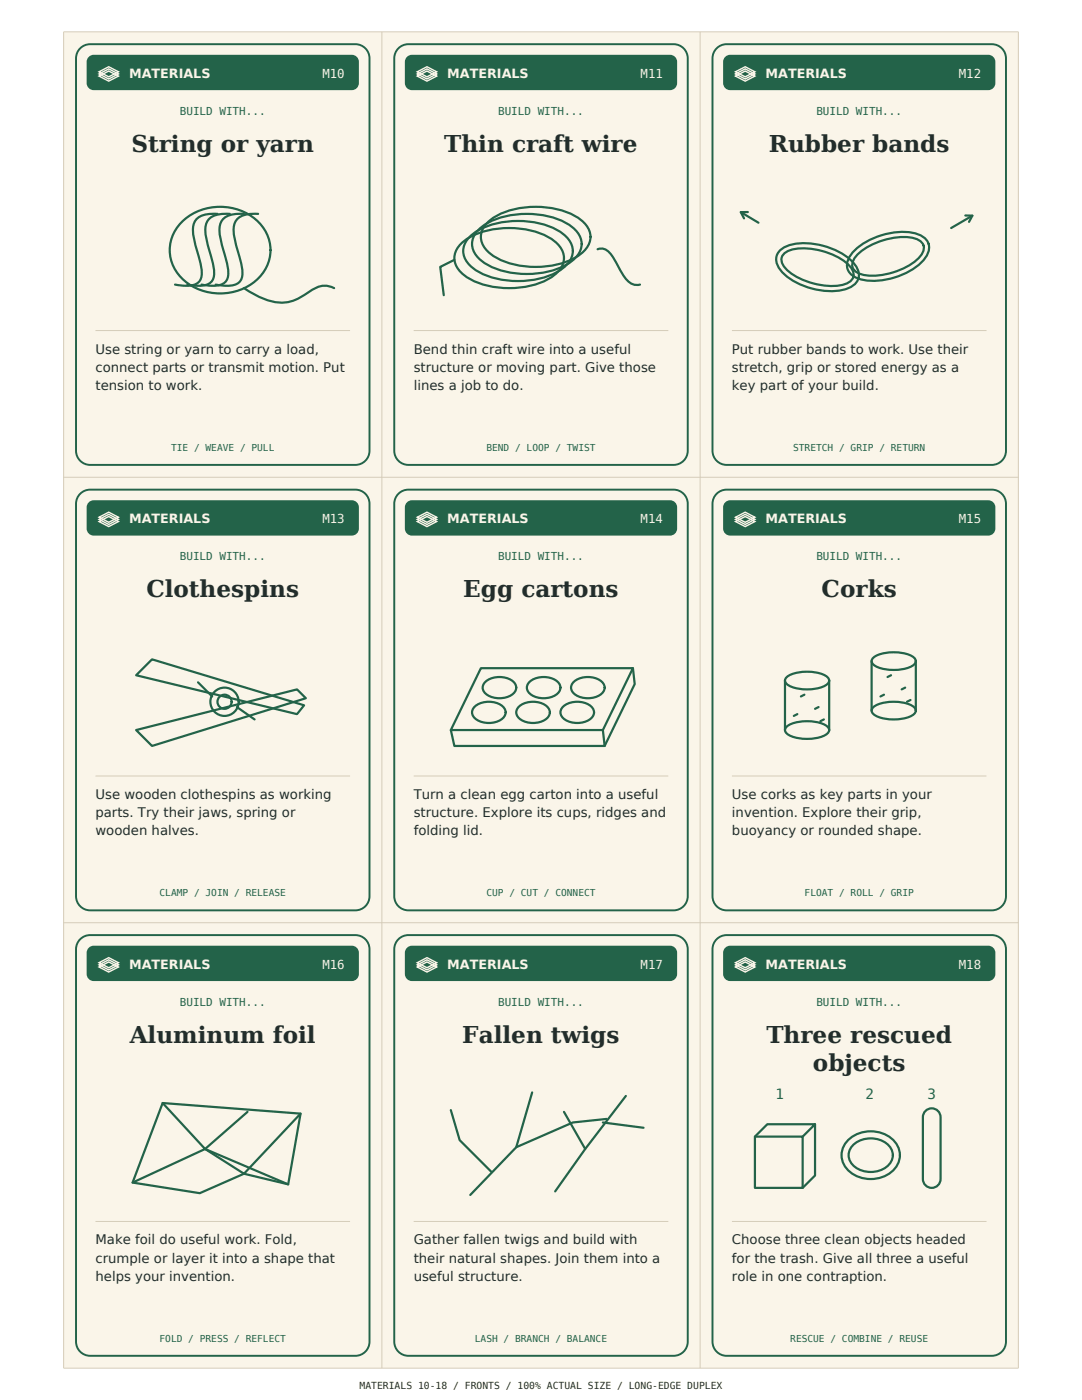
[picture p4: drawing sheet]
<svg xmlns="http://www.w3.org/2000/svg" width="216mm" height="279mm" viewBox="0 0 216 279" stroke-linecap="round" stroke-linejoin="round" font-family="sans-serif">
<path d="M12.7 6.4h63.5v88.8h-63.5z" fill-rule="evenodd" fill="#faf5e9"/>
<path d="M16.2 9.4l1.1-.5 .7-.1h52.9a2.82 2.82 0 0 1 2.8 2.8v78.4a2.82 2.82 0 0 1-2.8 2.8h-52.9a2.82 2.82 0 0 1-2.8-2.8v-78.4a2.82 2.82 0 0 1 1-2.2z" fill="none" stroke="#236349" stroke-width=".39"/>
<path d="M17.9 11.2l.8-.3h51.5a1.41 1.41 0 0 1 1.4 1.4v4.3a1.41 1.41 0 0 1-1.4 1.4h-51.5a1.41 1.41 0 0 1-1.4-1.4v-4.3l.1-.4z" fill-rule="evenodd" fill="#236349"/>
<path d="M19.8 14.3l1.9-1 1.9 1-1.9 1zM19.8 14.8l1.9-1.1 1.9 1.1-1.9 1zM19.8 15.2l1.9-1 1.9 1-1.9 1z" fill="none" stroke="#faf5e9" stroke-width=".28"/>
<path d="M36.4 44.2a11 11 0 0 1 16.4 1.7 7.9 7.9 0 0 1-3.1 11.1 11 11 0 0 1-14.7-3 7.7 7.7 0 0 1 1.4-9.8zM43.4 42.7a4.9 4.9 0 0 0-4.3 1.2 4.2 4.2 0 0 0-.5 3.3l1.1 4.3a7.2 7.2 0 0 1 .3 4.4 3.2 3.2 0 0 1-3.4 1.1l-1.7-.2M45.9 42.7a4.9 4.9 0 0 0-4.3 1.2 4.2 4.2 0 0 0-.5 3.3l1.1 4.3a7.2 7.2 0 0 1 .2 4.4 3.2 3.2 0 0 1-3.4 1.1l-1.6-.2M48.7 42.7a4.9 4.9 0 0 0-4.3 1.2 4.2 4.2 0 0 0-.5 3.3l1.1 4.3a7.2 7.2 0 0 1 .3 4.4 3.2 3.2 0 0 1-3.4 1.1l-1.7-.2M48.7 57.5a14.2 14.2 0 0 0 7.8 2.9 10.2 10.2 0 0 0 5.3-2.3 4.3 4.3 0 0 1 4.9-.6M51.5 42.7a4.9 4.9 0 0 0-4.3 1.2 4.2 4.2 0 0 0-.5 3.3l1.1 4.3a7.2 7.2 0 0 1 .3 4.4 3.2 3.2 0 0 1-3.4 1.1l-1.7-.2" fill="none" stroke="#236349" stroke-width=".44"/>
<path d="M19 66h50.8" fill="none" stroke="#d5ccb9" stroke-width=".2"/>
<path d="M76.2 6.4h63.5v88.8h-63.5z" fill-rule="evenodd" fill="#faf5e9"/>
<path d="M79.7 9.4l1.1-.5 .7-.1h52.9a2.82 2.82 0 0 1 2.8 2.8v78.4a2.82 2.82 0 0 1-2.8 2.8h-52.9a2.82 2.82 0 0 1-2.8-2.8v-78.4a2.82 2.82 0 0 1 1-2.2z" fill="none" stroke="#236349" stroke-width=".39"/>
<path d="M81.4 11.2l.8-.3h51.5a1.41 1.41 0 0 1 1.4 1.4v4.3a1.41 1.41 0 0 1-1.4 1.4h-51.5a1.41 1.41 0 0 1-1.4-1.4v-4.3l.1-.4z" fill-rule="evenodd" fill="#236349"/>
<path d="M83.3 14.3l1.9-1 1.9 1-1.9 1zM83.3 14.8l1.9-1.1 1.9 1.1-1.9 1zM83.3 15.2l1.9-1 1.9 1-1.9 1z" fill="none" stroke="#faf5e9" stroke-width=".28"/>
<path d="M90.7 51.9l-2.9 1.4 .7 5.6M92.2 48.5a14.8 14.8 0 0 1 10.9-2.9 12.2 12.2 0 0 1 8.6 3.6 3.7 3.7 0 0 1-.7 5.3 14.8 14.8 0 0 1-10.9 2.9 12.2 12.2 0 0 1-8.6-3.6 3.7 3.7 0 0 1 .7-5.3zM93.9 47.1a14.8 14.8 0 0 1 10.9-2.9 12.2 12.2 0 0 1 8.6 3.6 3.7 3.7 0 0 1-.6 5.3 14.8 14.8 0 0 1-10.9 2.9 12.2 12.2 0 0 1-8.6-3.6 3.7 3.7 0 0 1 .6-5.3zM95.7 45.7a14.8 14.8 0 0 1 10.9-3 12.2 12.2 0 0 1 8.6 3.6 3.7 3.7 0 0 1-.6 5.4 14.8 14.8 0 0 1-11 2.9 12.2 12.2 0 0 1-8.5-3.6 3.7 3.7 0 0 1 .6-5.3zM97.4 44.2a14.8 14.8 0 0 1 11-2.9 12.2 12.2 0 0 1 8.6 3.6 3.7 3.7 0 0 1-.7 5.4 14.8 14.8 0 0 1-10.9 2.9 12.2 12.2 0 0 1-8.6-3.6 3.7 3.7 0 0 1 .6-5.4zM119.2 49.7a2.32 2.32 0 0 1 2.8 1.2l1.1 1.8a10.5 10.5 0 0 0 2.9 3.9l.8 .3 .9-.1" fill="none" stroke="#236349" stroke-width=".44"/>
<path d="M82.5 66h50.8" fill="none" stroke="#d5ccb9" stroke-width=".2"/>
<path d="M139.7 6.4h63.5v88.8h-63.5z" fill-rule="evenodd" fill="#faf5e9"/>
<path d="M143.2 9.4l1.1-.5 .7-.1h52.9a2.82 2.82 0 0 1 2.8 2.8v78.4a2.82 2.82 0 0 1-2.8 2.8h-52.9a2.82 2.82 0 0 1-2.8-2.8v-78.4a2.82 2.82 0 0 1 1-2.2z" fill="none" stroke="#236349" stroke-width=".39"/>
<path d="M144.9 11.2l.8-.3h51.5a1.41 1.41 0 0 1 1.4 1.4v4.3a1.41 1.41 0 0 1-1.4 1.4h-51.5a1.41 1.41 0 0 1-1.4-1.4v-4.3l.1-.4z" fill-rule="evenodd" fill="#236349"/>
<path d="M146.8 14.3l1.9-1 1.9 1-1.9 1zM146.8 14.8l1.9-1.1 1.9 1.1-1.9 1zM146.8 15.2l1.9-1 1.9 1-1.9 1z" fill="none" stroke="#faf5e9" stroke-width=".28"/>
<path d="M147.8 42.3l3.5 2.2M149.2 42.3h-1.4l.7 1.3M155.6 50a8.8 8.8 0 0 1 7.5-1.2 12.5 12.5 0 0 1 7.5 4 2.8 2.8 0 0 1-1.2 4.7 13.6 13.6 0 0 1-11.7-1.8 5.4 5.4 0 0 1-2.8-3.9l.1-.7zM156.6 50.5a9.3 9.3 0 0 1 7.4-.4 9.3 9.3 0 0 1 6.2 4 2.02 2.02 0 0 1-1.8 2.7 13.7 13.7 0 0 1-11.6-3.1 2.02 2.02 0 0 1-.2-3.2zM170.2 50.3a14.2 14.2 0 0 1 12.3-3.8 3.1 3.1 0 0 1 2.8 3.5 8.8 8.8 0 0 1-5.6 5 12.5 12.5 0 0 1-8.6 .5 2.8 2.8 0 0 1-1.4-4.6zM170.9 51a13.7 13.7 0 0 1 11.4-3.5 2.09 2.09 0 0 1 2 1.5 2.09 2.09 0 0 1-.8 2.3 13.7 13.7 0 0 1-11.4 3.5 2.09 2.09 0 0 1-2-1.5 2.09 2.09 0 0 1 .8-2.3zM192.6 43h1.4l-.6 1.3M194 43l-4.2 2.5" fill="none" stroke="#236349" stroke-width=".44"/>
<path d="M146 66h50.8" fill="none" stroke="#d5ccb9" stroke-width=".2"/>
<path d="M12.7 95.2h63.5v88.9h-63.5z" fill-rule="evenodd" fill="#faf5e9"/>
<path d="M16.2 98.3l1.1-.5 .7-.1h52.9a2.82 2.82 0 0 1 2.8 2.8v78.4a2.82 2.82 0 0 1-2.8 2.8h-52.9a2.82 2.82 0 0 1-2.8-2.8v-78.4a2.82 2.82 0 0 1 1-2.2z" fill="none" stroke="#236349" stroke-width=".39"/>
<path d="M17.9 100.1l.8-.3h51.5a1.41 1.41 0 0 1 1.4 1.4v4.3a1.41 1.41 0 0 1-1.4 1.4h-51.5a1.41 1.41 0 0 1-1.4-1.4v-4.3l.1-.4z" fill-rule="evenodd" fill="#236349"/>
<path d="M19.8 103.2l1.9-1 1.9 1-1.9 1zM19.8 103.7l1.9-1.1 1.9 1.1-1.9 1zM19.8 104.1l1.9-1 1.9 1-1.9 1z" fill="none" stroke="#faf5e9" stroke-width=".28"/>
<g fill="none" stroke="#236349" stroke-width=".44">
<path d="M30.3 131.6l30.4 9.2-1.4 1.7-32.1-7.7zM39.5 136.2l2.8 2.8M27.2 145.7l32.1-8.1 1.7 1.7-30.7 9.6zM47.3 141.1l3.5 2.5"/>
<circle cx="44.8" cy="140.1" r="2.82"/>
<circle cx="44.8" cy="140.1" r="1.41"/>
</g>
<path d="M19 154.9h50.8" fill="none" stroke="#d5ccb9" stroke-width=".2"/>
<path d="M76.2 95.2h63.5v88.9h-63.5z" fill-rule="evenodd" fill="#faf5e9"/>
<path d="M79.7 98.3l1.1-.5 .7-.1h52.9a2.82 2.82 0 0 1 2.8 2.8v78.4a2.82 2.82 0 0 1-2.8 2.8h-52.9a2.82 2.82 0 0 1-2.8-2.8v-78.4a2.82 2.82 0 0 1 1-2.2z" fill="none" stroke="#236349" stroke-width=".39"/>
<path d="M81.4 100.1l.8-.3h51.5a1.41 1.41 0 0 1 1.4 1.4v4.3a1.41 1.41 0 0 1-1.4 1.4h-51.5a1.41 1.41 0 0 1-1.4-1.4v-4.3l.1-.4z" fill-rule="evenodd" fill="#236349"/>
<path d="M83.3 103.2l1.9-1 1.9 1-1.9 1zM83.3 103.7l1.9-1.1 1.9 1.1-1.9 1zM83.3 104.1l1.9-1 1.9 1-1.9 1z" fill="none" stroke="#faf5e9" stroke-width=".28"/>
<path d="M96 133.3h30.3l-6 12.4h-30.3zM96.6 136.3a4.4 4.4 0 0 1 6.1 0 1.67 1.67 0 0 1-.9 2.6 4.5 4.5 0 0 1-5.2-.7 1.44 1.44 0 0 1 0-1.9zM105.5 136.3a4.4 4.4 0 0 1 6 0 1.67 1.67 0 0 1-.9 2.6 4.5 4.5 0 0 1-5.1-.7 1.44 1.44 0 0 1 0-1.9zM114.3 136.3a4.4 4.4 0 0 1 6 0 1.67 1.67 0 0 1-.9 2.6 4.5 4.5 0 0 1-5.1-.7 1.44 1.44 0 0 1 0-1.9zM126.3 133.3l.3 3.2-6 12.4M90 145.7l.7 3.2h29.9l-.3-3.2M94.5 141.2a4.4 4.4 0 0 1 6.1 0 1.67 1.67 0 0 1-1 2.6 4.5 4.5 0 0 1-5.1-.7 1.44 1.44 0 0 1 0-1.9zM103.4 141.2a4.4 4.4 0 0 1 6 0 1.67 1.67 0 0 1-.9 2.6 4.5 4.5 0 0 1-5.1-.7 1.44 1.44 0 0 1 0-1.9zM112.2 141.2a4.4 4.4 0 0 1 6 0 1.67 1.67 0 0 1-.9 2.6 4.5 4.5 0 0 1-5.1-.7 1.44 1.44 0 0 1 0-1.9z" fill="none" stroke="#236349" stroke-width=".44"/>
<path d="M82.5 154.9h50.8" fill="none" stroke="#d5ccb9" stroke-width=".2"/>
<path d="M139.7 95.2h63.5v88.9h-63.5z" fill-rule="evenodd" fill="#faf5e9"/>
<path d="M143.2 98.3l1.1-.5 .7-.1h52.9a2.82 2.82 0 0 1 2.8 2.8v78.4a2.82 2.82 0 0 1-2.8 2.8h-52.9a2.82 2.82 0 0 1-2.8-2.8v-78.4a2.82 2.82 0 0 1 1-2.2z" fill="none" stroke="#236349" stroke-width=".39"/>
<path d="M144.9 100.1l.8-.3h51.5a1.41 1.41 0 0 1 1.4 1.4v4.3a1.41 1.41 0 0 1-1.4 1.4h-51.5a1.41 1.41 0 0 1-1.4-1.4v-4.3l.1-.4z" fill-rule="evenodd" fill="#236349"/>
<path d="M146.8 103.2l1.9-1 1.9 1-1.9 1zM146.8 103.7l1.9-1.1 1.9 1.1-1.9 1zM146.8 104.1l1.9-1 1.9 1-1.9 1z" fill="none" stroke="#faf5e9" stroke-width=".28"/>
<g fill="none" stroke="#236349" stroke-width=".44">
<path d="M156.6 135.8v9.9M157 135.1a8.2 8.2 0 0 1 8.1 0 .96 .96 0 0 1 .3 1 .96 .96 0 0 1-.7 .7 9 9 0 0 1-7.3 0 .99 .99 0 0 1-.4-1.7zM160.5 138.6l-.7 .4M165.5 135.8v9.9M173.9 131.9v9.9M174.3 131.3a8.2 8.2 0 0 1 8.1 0 .96 .96 0 0 1 .3 .9 .96 .96 0 0 1-.7 .7 9 9 0 0 1-7.3 0 .99 .99 0 0 1-.4-1.6zM176.4 138.6l-.7 .4M177.8 134.8l-.7 .3M180.6 137.2l-.7 .4M181.7 139.7l-.7 .4M182.7 131.9v9.9M157 145a8.2 8.2 0 0 1 8.1 0 .96 .96 0 0 1 .3 1 .96 .96 0 0 1-.7 .7 9 9 0 0 1-7.3 0 .99 .99 0 0 1-.4-1.7z"/>
<path d="M159.1 142.5l-.7 .4M163.3 141.1l-.7 .4M164.4 143.6l-.7 .3M174.3 141.1a8.2 8.2 0 0 1 8.1 0 .96 .96 0 0 1 .3 1 .96 .96 0 0 1-.7 .7 9 9 0 0 1-7.3 0 .99 .99 0 0 1-.4-1.7z"/>
</g>
<path d="M146 154.9h50.8" fill="none" stroke="#d5ccb9" stroke-width=".2"/>
<path d="M12.7 184.1h63.5v88.9h-63.5z" fill-rule="evenodd" fill="#faf5e9"/>
<path d="M16.2 187.2l1.1-.5 .7-.1h52.9a2.82 2.82 0 0 1 2.8 2.8v78.4a2.82 2.82 0 0 1-2.8 2.8h-52.9a2.82 2.82 0 0 1-2.8-2.8v-78.4a2.82 2.82 0 0 1 1-2.2z" fill="none" stroke="#236349" stroke-width=".39"/>
<path d="M17.9 189l.8-.3h51.5a1.41 1.41 0 0 1 1.4 1.4v4.3a1.41 1.41 0 0 1-1.4 1.4h-51.5a1.41 1.41 0 0 1-1.4-1.4v-4.3l.1-.4z" fill-rule="evenodd" fill="#236349"/>
<path d="M19.8 192.1l1.9-1 1.9 1-1.9 1zM19.8 192.6l1.9-1.1 1.9 1.1-1.9 1zM19.8 193l1.9-1 1.9 1-1.9 1z" fill="none" stroke="#faf5e9" stroke-width=".28"/>
<path d="M32.5 220.1l27.5 2.1-2.5 14.2-8.8-2.2-8.8 3.9-13.4-2.1zM32.5 220.1l8.4 9.2-14.4 6.7M40.9 229.3l16.6 7.1M49.4 221.9l-8.5 7.4M60 222.2l-11.3 12-7.8-4.9" fill="none" stroke="#236349" stroke-width=".44"/>
<path d="M19 243.8h50.8" fill="none" stroke="#d5ccb9" stroke-width=".2"/>
<path d="M76.2 184.1h63.5v88.9h-63.5z" fill-rule="evenodd" fill="#faf5e9"/>
<path d="M79.7 187.2l1.1-.5 .7-.1h52.9a2.82 2.82 0 0 1 2.8 2.8v78.4a2.82 2.82 0 0 1-2.8 2.8h-52.9a2.82 2.82 0 0 1-2.8-2.8v-78.4a2.82 2.82 0 0 1 1-2.2z" fill="none" stroke="#236349" stroke-width=".39"/>
<path d="M81.4 189l.8-.3h51.5a1.41 1.41 0 0 1 1.4 1.4v4.3a1.41 1.41 0 0 1-1.4 1.4h-51.5a1.41 1.41 0 0 1-1.4-1.4v-4.3l.1-.4z" fill-rule="evenodd" fill="#236349"/>
<path d="M83.3 192.1l1.9-1 1.9 1-1.9 1zM83.3 192.6l1.9-1.1 1.9 1.1-1.9 1zM83.3 193l1.9-1 1.9 1-1.9 1z" fill="none" stroke="#faf5e9" stroke-width=".28"/>
<path d="M106.2 218l-3.2 11-9.2 9.5M124.9 218.7l-8.1 10.6-6 8.5M90 221.5l1.7 6 6.4 6.4M112.5 221.9l4.3 7.4M120.3 224l8.1 1.1M121 223.3l-6.7 .7-11.3 5" fill="none" stroke="#236349" stroke-width=".44"/>
<path d="M82.5 243.8h50.8" fill="none" stroke="#d5ccb9" stroke-width=".2"/>
<path d="M139.7 184.1h63.5v88.9h-63.5z" fill-rule="evenodd" fill="#faf5e9"/>
<path d="M143.2 187.2l1.1-.5 .7-.1h52.9a2.82 2.82 0 0 1 2.8 2.8v78.4a2.82 2.82 0 0 1-2.8 2.8h-52.9a2.82 2.82 0 0 1-2.8-2.8v-78.4a2.82 2.82 0 0 1 1-2.2z" fill="none" stroke="#236349" stroke-width=".39"/>
<path d="M144.9 189l.8-.3h51.5a1.41 1.41 0 0 1 1.4 1.4v4.3a1.41 1.41 0 0 1-1.4 1.4h-51.5a1.41 1.41 0 0 1-1.4-1.4v-4.3l.1-.4z" fill-rule="evenodd" fill="#236349"/>
<path d="M146.8 192.1l1.9-1 1.9 1-1.9 1zM146.8 192.6l1.9-1.1 1.9 1.1-1.9 1zM146.8 193l1.9-1 1.9 1-1.9 1z" fill="none" stroke="#faf5e9" stroke-width=".28"/>
<path d="M150.6 226.8h9.6v10.3h-9.6zM150.6 226.8l2.5-2.4h9.5l-2.4 2.4M162.6 224.4v10.2l-2.4 2.5M169 227.7a6.6 6.6 0 0 1 9.9 .7 4.4 4.4 0 0 1-2.5 6.4 6.3 6.3 0 0 1-8.2-2.8 4.1 4.1 0 0 1 .8-4.3zM170.1 228.7a5.1 5.1 0 0 1 7.7 .5 3.1 3.1 0 0 1-2.3 4.4 5 5 0 0 1-5.8-1.8 2.68 2.68 0 0 1 .4-3.1zM184.7 221.7a1.76 1.76 0 0 1 1.9-.4 1.76 1.76 0 0 1 1.1 1.7v12.3a1.76 1.76 0 0 1-1.8 1.8 1.76 1.76 0 0 1-1.8-1.8v-12.3l.1-.5z" fill="none" stroke="#236349" stroke-width=".44"/>
<path d="M12.7 6.4h190.5v266.6h-190.5zM76.2 6.4v266.6M139.7 6.4v266.6M12.7 95.2h190.5M12.7 184.1h190.5M146 243.8h50.8" fill="none" stroke="#d5ccb9" stroke-width=".2"/>
<g font-size="4.6" fill="#222d2b">
<text x="26.2" y="30.3">String or yarn</text>
<text x="88.6" y="30.3">Thin craft wire</text>
<text x="153.4" y="30.3">Rubber bands</text>
<text x="29.2" y="119.2">Clothespins</text>
<text x="92.4" y="119.2">Egg cartons</text>
<text x="164" y="119.2">Corks</text>
<text x="25.9" y="208.1">Aluminum foil</text>
<text x="92.3" y="208.1">Fallen twigs</text>
<text x="152.9" y="208.1">Three rescued</text>
<text x="162.2" y="213.8">objects</text>
</g>
<g font-size="2.8" fill="#236349">
<text x="154.7" y="219.4">1</text>
<text x="172.7" y="219.4">2</text>
<text x="185.1" y="219.4">3</text>
</g>
<g font-size="2.6" fill="#222d2b">
<text x="19" y="70.6">Use string or yarn to carry a load,</text>
<text x="82.5" y="70.6">Bend thin craft wire into a useful</text>
<text x="146" y="70.6">Put rubber bands to work. Use their</text>
<text x="19" y="74.2">connect parts or transmit motion. Put</text>
<text x="19" y="77.8">tension to work.</text>
<text x="82.5" y="74.2">structure or moving part. Give those</text>
<text x="82.5" y="77.8">lines a job to do.</text>
<text x="146" y="74.2">stretch, grip or stored energy as a</text>
<text x="146" y="77.8">key part of your build.</text>
<text x="19" y="159.5">Use wooden clothespins as working</text>
<text x="82.5" y="159.5">Turn a clean egg carton into a useful</text>
<text x="146" y="159.5">Use corks as key parts in your</text>
<text x="19" y="163.1">parts. Try their jaws, spring or</text>
<text x="19" y="166.7">wooden halves.</text>
<text x="82.5" y="163.1">structure. Explore its cups, ridges and</text>
<text x="82.5" y="166.7">folding lid.</text>
<text x="146" y="163.1">invention. Explore their grip,</text>
<text x="146" y="166.7">buoyancy or rounded shape.</text>
<text x="19" y="248.4">Make foil do useful work. Fold,</text>
<text x="19" y="252">crumple or layer it into a shape that</text>
<text x="82.5" y="248.4">Gather fallen twigs and build with</text>
<text x="82.5" y="252">their natural shapes. Join them into a</text>
<text x="146" y="248.4">Choose three clean objects headed</text>
<text x="146" y="252">for the trash. Give all three a useful</text>
<text x="19" y="255.6">helps your invention.</text>
<text x="82.5" y="255.6">useful structure.</text>
<text x="146" y="255.6">role in one contraption.</text>
</g>
<g font-size="2.5" fill="#faf5e9">
<text x="25.8" y="15.5">MATERIALS</text>
<text x="64.3" y="15.5">M10</text>
<text x="89.3" y="15.5">MATERIALS</text>
<text x="127.8" y="15.5">M11</text>
<text x="152.8" y="15.5">MATERIALS</text>
<text x="191.3" y="15.5">M12</text>
<text x="25.8" y="104.4">MATERIALS</text>
<text x="64.3" y="104.4">M13</text>
<text x="89.3" y="104.4">MATERIALS</text>
<text x="127.8" y="104.4">M14</text>
<text x="152.8" y="104.4">MATERIALS</text>
<text x="191.3" y="104.4">M15</text>
<text x="25.8" y="193.3">MATERIALS</text>
<text x="64.3" y="193.3">M16</text>
<text x="89.3" y="193.3">MATERIALS</text>
<text x="127.8" y="193.3">M17</text>
<text x="152.8" y="193.3">MATERIALS</text>
<text x="191.3" y="193.3">M18</text>
</g>
<g font-size="2.2" fill="#236349">
<text x="35.9" y="22.9">BUILD WITH...</text>
<text x="99.4" y="22.9">BUILD WITH...</text>
<text x="162.9" y="22.9">BUILD WITH...</text>
<text x="35.9" y="111.8">BUILD WITH...</text>
<text x="99.4" y="111.8">BUILD WITH...</text>
<text x="162.9" y="111.8">BUILD WITH...</text>
<text x="35.9" y="200.7">BUILD WITH...</text>
<text x="99.4" y="200.7">BUILD WITH...</text>
<text x="162.9" y="200.7">BUILD WITH...</text>
</g>
<g font-size="1.9" fill="#236349">
<text x="34.1" y="90">TIE / WEAVE / PULL</text>
<text x="97.1" y="90">BEND / LOOP / TWIST</text>
<text x="158.3" y="90">STRETCH / GRIP / RETURN</text>
<text x="31.8" y="178.9">CLAMP / JOIN / RELEASE</text>
<text x="97.1" y="178.9">CUP / CUT / CONNECT</text>
<text x="160.6" y="178.9">FLOAT / ROLL / GRIP</text>
<text x="31.8" y="267.8">FOLD / PRESS / REFLECT</text>
<text x="94.8" y="267.8">LASH / BRANCH / BALANCE</text>
<text x="157.7" y="267.8">RESCUE / COMBINE / REUSE</text>
</g>
<text font-size="1.9" fill="#222d2b" x="71.7" y="277.3">MATERIALS 10-18 / FRONTS / 100% ACTUAL SIZE / LONG-EDGE DUPLEX</text>
</svg>
